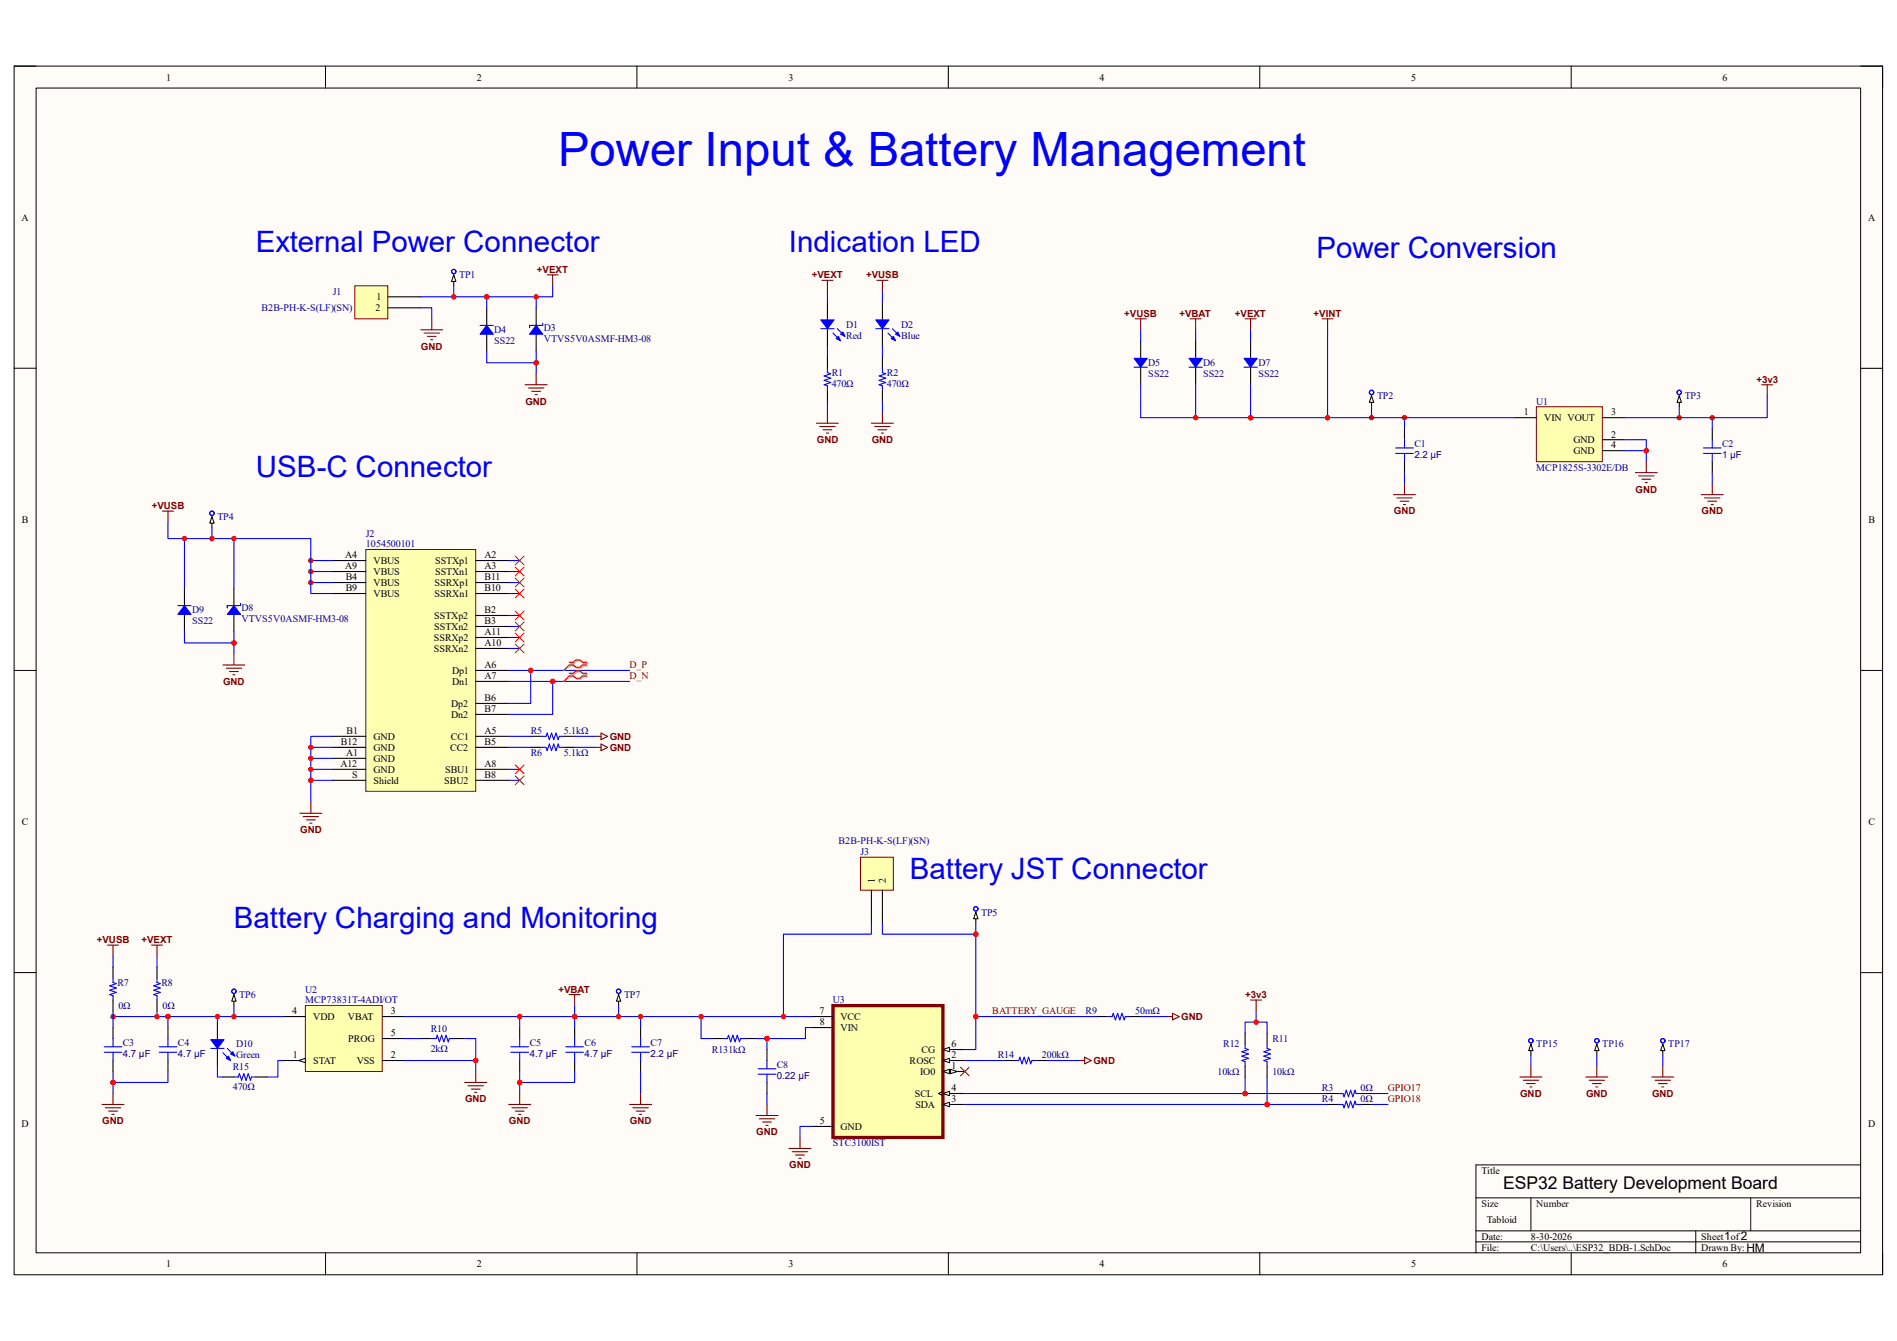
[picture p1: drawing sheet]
<svg xmlns="http://www.w3.org/2000/svg" width="297mm" height="210mm" viewBox="0 0 297 210" stroke-linecap="round" stroke-linejoin="round" font-family="sans-serif">
<path d="M2.2 10.4h292.6v189.2h-292.6z" fill-rule="evenodd" fill="#fffcf8"/>
<path d="M2.2 10.4h292.6v189.2h-292.6z" fill="none" stroke="#000" stroke-width=".16"/>
<path d="M5.7 13.8h285.6v182.4h-285.6z" fill-rule="evenodd" fill="#fffcf8"/>
<g fill="none" stroke="#000" stroke-width=".16">
<path d="M2.2 10.3h3.4M5.7 13.8h285.6v182.4h-285.6zM51 10.3v3.5M99.7 10.4v3.4M148.5 10.4v3.4M197.2 10.4v3.4M246 10.4v3.4M291.3 10.4h3.5v3.4M2.2 57.7h3.4M291.3 57.7h3.5M2.2 105h3.4M291.3 105h3.5"/>
<path d="M2.2 152.3h3.4M291.3 152.3h3.5M51 196.2v3.4M99.7 196.2v3.4M148.5 196.2v3.4M197.2 196.2v3.4M231.1 187.6h60.2M231.1 192.8h60.2M231.1 194.5h60.2M239.7 187.6v5.2M246 196.2v3.4M265.5 192.8v3.4"/>
<path d="M274.1 187.6v5.2M291.3 182.4h-60.2v13.8M294.8 196.2v3.4"/>
</g>
<path d="M47.8 157.5h12.1v10.3h-12.1z" fill-rule="evenodd" fill="#ffffb0"/>
<path d="M47.8 157.5h12.1v10.3h-12.1z" fill="none" stroke="#800000" stroke-width=".16"/>
<path d="M44.4 159.2h3.4M59.9 159.2h3.4M44.4 166.1h3.4M59.9 166.1h3.4" fill="none" stroke="#000" stroke-width=".17"/>
<path d="M46.8 166.1l1-.4v.7z" fill="#f8fcff"/>
<path d="M46.8 166.1l1-.4v.7z" fill="none" stroke="#000" stroke-width=".16"/>
<path d="M59.9 162.6h3.4" fill="none" stroke="#000" stroke-width=".17"/>
<path d="M130.4 157.5h17.2v20.6h-17.2z" fill-rule="evenodd" fill="#ffffb0"/>
<path d="M130.4 157.5h17.2v20.6h-17.2z" fill="none" stroke="#800000" stroke-width=".51"/>
<path d="M147.6 164.4h3.5" fill="none" stroke="#000" stroke-width=".17"/>
<path d="M147.6 164.4l1.1-.4v.7z" fill="#f8fcff"/>
<path d="M147.6 164.4l1.1-.4v.7z" fill="none" stroke="#000" stroke-width=".16"/>
<path d="M147.6 166.1h3.5" fill="none" stroke="#000" stroke-width=".17"/>
<path d="M147.6 166.1l1.1-.4v.7z" fill="#f8fcff"/>
<path d="M147.6 166.1l1.1-.4v.7z" fill="none" stroke="#000" stroke-width=".16"/>
<path d="M147.6 167.8h3.5" fill="none" stroke="#000" stroke-width=".17"/>
<path d="M147.6 167.8l1.1-.3v.7z" fill="#f8fcff"/>
<path d="M147.6 167.8l1.1-.3v.7z" fill="none" stroke="#000" stroke-width=".16"/>
<path d="M148.8 167.5l1.1 .3-1.1 .4z" fill="#f8fcff"/>
<path d="M148.8 167.5l1.1 .3-1.1 .4z" fill="none" stroke="#000" stroke-width=".16"/>
<path d="M147.6 171.3h3.5" fill="none" stroke="#000" stroke-width=".17"/>
<path d="M147.6 171.3l1.1-.4v.7z" fill="#f8fcff"/>
<path d="M147.6 171.3l1.1-.4v.7zM147.6 170.9l-.7 .4 .7 .3" fill="none" stroke="#000" stroke-width=".16"/>
<path d="M147.6 173h3.5" fill="none" stroke="#000" stroke-width=".17"/>
<path d="M147.6 173l1.1-.4v.7z" fill="#f8fcff"/>
<path d="M147.6 173l1.1-.4v.7z" fill="none" stroke="#000" stroke-width=".16"/>
<path d="M127 159.2h3.4M127 160.9h3.4M127 176.4h3.4" fill="none" stroke="#000" stroke-width=".17"/>
<path d="M57.3 86.1h17.2v37.8h-17.2z" fill-rule="evenodd" fill="#ffffb0"/>
<path d="M57.3 86.1h17.2v37.8h-17.2z" fill="none" stroke="#800000" stroke-width=".16"/>
<g fill="none" stroke="#000" stroke-width=".17">
<path d="M52.1 87.8h5.2M52.1 89.5h5.2M52.1 93h5.2M52.1 91.2h5.2M74.5 87.8h5.1M74.5 89.5h5.1M74.5 93h5.1M74.5 91.2h5.1M74.5 99.8h5.1M74.5 96.4h5.1M74.5 98.1h5.1M52.1 118.8h5.2"/>
<path d="M52.1 115.3h5.2M52.1 117h5.2M74.5 115.3h5.1M74.5 117h5.1M74.5 105h5.1M74.5 106.7h5.1M74.5 101.6h5.1M74.5 110.2h5.1M74.5 111.9h5.1M52.1 120.5h5.2M52.1 122.2h5.2M74.5 120.5h5.1"/>
<path d="M74.5 122.2h5.1"/>
</g>
<path d="M52.1 122.2h-3.4v3.5" fill="none" stroke="#00f" stroke-width=".17"/>
<circle cx="48.7" cy="122.2" r=".34" fill="#f00"/>
<circle cx="48.7" cy="122.2" r=".34" fill="none" stroke="#f00" stroke-width=".16"/>
<path d="M52.1 115.3h-3.4v6.9" fill="none" stroke="#00f" stroke-width=".17"/>
<circle cx="48.7" cy="122.2" r=".34" fill="#f00"/>
<circle cx="48.7" cy="122.2" r=".34" fill="none" stroke="#f00" stroke-width=".16"/>
<path d="M48.7 117h3.4" fill="none" stroke="#00f" stroke-width=".17"/>
<circle cx="48.7" cy="117" r=".34" fill="#f00"/>
<circle cx="48.7" cy="117" r=".34" fill="none" stroke="#f00" stroke-width=".16"/>
<path d="M48.7 118.8h3.4" fill="none" stroke="#00f" stroke-width=".17"/>
<circle cx="48.7" cy="118.8" r=".34" fill="#f00"/>
<circle cx="48.7" cy="118.8" r=".34" fill="none" stroke="#f00" stroke-width=".16"/>
<path d="M48.7 120.5h3.4" fill="none" stroke="#00f" stroke-width=".17"/>
<circle cx="48.7" cy="120.5" r=".34" fill="#f00"/>
<circle cx="48.7" cy="120.5" r=".34" fill="none" stroke="#f00" stroke-width=".16"/>
<path d="M46.9 127.4h3.5M47.5 127.9h2.4M48 128.4h1.4M48.5 128.9h.3M48.7 125.7v1.7" fill="none" stroke="#800000" stroke-width=".17"/>
<path d="M79.6 105h3.5v5.2h-3.5" fill="none" stroke="#00f" stroke-width=".17"/>
<circle cx="83.1" cy="105" r=".34" fill="#f00"/>
<circle cx="83.1" cy="105" r=".34" fill="none" stroke="#f00" stroke-width=".16"/>
<path d="M79.6 106.7h6.9v5.2h-6.9" fill="none" stroke="#00f" stroke-width=".17"/>
<circle cx="86.5" cy="106.7" r=".34" fill="#f00"/>
<g fill="none" stroke="#f00" stroke-width=".16">
<path d="M80.7 119.8l1.4 1.4M82.1 119.8l-1.4 1.4M80.7 121.5l1.4 1.4M82.1 121.5l-1.4 1.4"/>
<circle cx="86.5" cy="106.7" r=".34"/>
</g>
<path d="M48.7 91.2h3.4M79.6 115.3h3.5M79.6 117h3.5M84.8 115.3h.7l.2-.5 .3 1 .4-1 .3 1 .3-1 .4 1 .2-.5h.6M84.8 117h.7l.2 .6 .3-1.1 .4 1.1 .3-1.1 .3 1.1 .4-1.1 .2 .5h.6M90 115.3h3.4M90 117h3.4M79.6 120.5h1.8M79.6 122.2h1.8" fill="none" stroke="#00f" stroke-width=".17"/>
<path d="M83.1 115.3h1.7M83.1 117h1.7M88.2 115.3h1.8M88.2 117h1.8" fill="none" stroke="#000" stroke-width=".17"/>
<path d="M93.4 115.3h.7M93.4 117h.7M94.1 114.8l1 .5-1 .5zM94.1 116.5l1 .5-1 .6z" fill="none" stroke="#800000" stroke-width=".17"/>
<circle cx="48.7" cy="91.2" r=".34" fill="#f00"/>
<circle cx="48.7" cy="91.2" r=".34" fill="none" stroke="#f00" stroke-width=".16"/>
<path d="M48.7 89.5h3.4" fill="none" stroke="#00f" stroke-width=".17"/>
<circle cx="48.7" cy="89.5" r=".34" fill="#f00"/>
<circle cx="48.7" cy="89.5" r=".34" fill="none" stroke="#f00" stroke-width=".16"/>
<path d="M48.7 87.8h3.4" fill="none" stroke="#00f" stroke-width=".17"/>
<circle cx="48.7" cy="87.8" r=".34" fill="#f00"/>
<g fill="none" stroke="#f00" stroke-width=".16">
<path d="M80.7 99.1l1.4 1.4M80.7 97.4l1.4 1.4M80.7 95.7l1.4 1.4M80.7 92.3l1.4 1.3M80.7 90.5l1.4 1.4M80.7 88.8l1.4 1.4M80.7 87.1l1.4 1.4M82.1 99.1l-1.4 1.4M82.1 97.4l-1.4 1.4M82.1 95.7l-1.4 1.4M82.1 92.3l-1.4 1.3M82.1 90.5l-1.4 1.4"/>
<path d="M82.1 88.8l-1.4 1.4M82.1 87.1l-1.4 1.4M80.7 100.9l1.4 1.3M82.1 100.9l-1.4 1.3"/>
<circle cx="48.7" cy="87.8" r=".34"/>
</g>
<path d="M25.4 80h1.8M26.3 80v1.8" fill="none" stroke="#800000" stroke-width=".17"/>
<path d="M79.6 99.8h1.8M79.6 96.4h1.8M79.6 98.1h1.8M79.6 91.2h1.8M79.6 93h1.8M79.6 87.8h1.8M79.6 89.5h1.8M79.6 101.6h1.8M86.5 106.7h12.1" fill="none" stroke="#00f" stroke-width=".17"/>
<circle cx="86.5" cy="106.7" r=".34" fill="#f00"/>
<circle cx="86.5" cy="106.7" r=".34" fill="none" stroke="#f00" stroke-width=".16"/>
<path d="M83.1 105h15.5" fill="none" stroke="#00f" stroke-width=".17"/>
<circle cx="83.1" cy="105" r=".34" fill="#f00"/>
<circle cx="83.1" cy="105" r=".34" fill="none" stroke="#f00" stroke-width=".16"/>
<path d="M134.7 134.3h5.2v5.1h-5.2z" fill-rule="evenodd" fill="#ffffb0"/>
<path d="M134.7 134.3h5.2v5.1h-5.2z" fill="none" stroke="#800000" stroke-width=".16"/>
<path d="M136.4 139.4v5.2M138.2 139.4v5.2M17.7 160.9v1.7M17.7 166.1v1.7M26.3 160.9v1.7M26.3 166.1v1.7" fill="none" stroke="#000" stroke-width=".17"/>
<path d="M16.8 148h1.8M17.7 148v1.7" fill="none" stroke="#800000" stroke-width=".17"/>
<path d="M17.7 159.2h8.6v1.7M16.3 163.9h2.8M16.3 164.8h2.8M17.7 162.6v1.3M17.7 164.8v1.3M24.9 163.9h2.8M24.9 164.8h2.8M26.3 162.6v1.3M26.3 164.8v1.3" fill="none" stroke="#00f" stroke-width=".17"/>
<circle cx="26.3" cy="159.2" r=".34" fill="#f00"/>
<circle cx="26.3" cy="159.2" r=".34" fill="none" stroke="#f00" stroke-width=".16"/>
<circle cx="17.7" cy="159.2" r=".34" fill="#f00"/>
<circle cx="17.7" cy="159.2" r=".34" fill="none" stroke="#f00" stroke-width=".16"/>
<path d="M26.3 159.2h18.1" fill="none" stroke="#00f" stroke-width=".17"/>
<circle cx="26.3" cy="159.2" r=".34" fill="#f00"/>
<circle cx="26.3" cy="159.2" r=".34" fill="none" stroke="#f00" stroke-width=".16"/>
<path d="M17.7 167.8v1.7h8.6v-1.7" fill="none" stroke="#00f" stroke-width=".17"/>
<circle cx="17.7" cy="169.5" r=".34" fill="#f00"/>
<circle cx="17.7" cy="169.5" r=".34" fill="none" stroke="#f00" stroke-width=".16"/>
<path d="M16 173h3.4M16.5 173.5h2.4M17 174h1.4M17.5 174.5h.4M17.7 171.3v1.7" fill="none" stroke="#800000" stroke-width=".17"/>
<path d="M17.7 169.5v1.8" fill="none" stroke="#00f" stroke-width=".17"/>
<circle cx="17.7" cy="169.5" r=".34" fill="#f00"/>
<circle cx="17.7" cy="169.5" r=".34" fill="none" stroke="#f00" stroke-width=".16"/>
<path d="M65.9 162.6h1.7M71 162.6h1.8" fill="none" stroke="#000" stroke-width=".17"/>
<path d="M67.6 162.6h.7l.2-.5 .3 1.1 .3-1.1 .4 1.1 .3-1.1 .4 1.1 .2-.6h.6M72.8 162.6h1.7v3.5h-11.2" fill="none" stroke="#00f" stroke-width=".17"/>
<circle cx="74.5" cy="166.1" r=".34" fill="#f00"/>
<circle cx="74.5" cy="166.1" r=".34" fill="none" stroke="#f00" stroke-width=".16"/>
<path d="M63.3 162.6h2.6M74.5 166.1v1.7" fill="none" stroke="#00f" stroke-width=".17"/>
<circle cx="74.5" cy="166.1" r=".34" fill="#f00"/>
<circle cx="74.5" cy="166.1" r=".34" fill="none" stroke="#f00" stroke-width=".16"/>
<path d="M72.8 169.5h3.4M73.3 170h2.4M73.8 170.6h1.4M74.3 171.1h.4M74.5 167.8v1.7" fill="none" stroke="#800000" stroke-width=".17"/>
<path d="M34 160.1v2.7M34 164.2v2.8" fill="none" stroke="#000" stroke-width=".17"/>
<path d="M33 164.2h2.1" fill="none" stroke="#00f" stroke-width=".17"/>
<path d="M33 162.8h2.1l-1.1 1.4z" fill="#00f"/>
<path d="M33 162.8h2.1l-1.1 1.4zM35.6 164.2l.8 .9" fill="none" stroke="#00f" stroke-width=".17"/>
<path d="M36.4 164.7l.4 .7-.7-.3z" fill="#00f"/>
<path d="M34.9 164.9l1 1M36.4 164.7l.4 .7-.7-.3z" fill="none" stroke="#00f" stroke-width=".17"/>
<path d="M35.4 165.7l.4-.3 .3 .7z" fill="#00f"/>
<path d="M34 159.2v.9M35.4 165.7l.4-.3 .3 .7zM36.6 168.7h.7l.2-.5 .3 1 .4-1 .3 1 .4-1 .3 1 .2-.5h.7" fill="none" stroke="#00f" stroke-width=".17"/>
<path d="M34.9 168.7h1.7M40.1 168.7h1.7" fill="none" stroke="#000" stroke-width=".17"/>
<circle cx="34" cy="159.2" r=".34" fill="#f00"/>
<circle cx="34" cy="159.2" r=".34" fill="none" stroke="#f00" stroke-width=".16"/>
<path d="M26.3 81.8v2.5h22.4v8.7h3.4M80 163.9h2.7M80 164.8h2.7M81.4 167.8v1.7h8.6v-1.7M81.4 162.6v1.3M81.4 164.8v1.3M88.6 163.9h2.8M88.6 164.8h2.8M90 162.6v1.3M90 164.8v1.3" fill="none" stroke="#00f" stroke-width=".17"/>
<path d="M81.4 160.9v1.7M81.4 166.1v1.7M90 160.9v1.7M90 166.1v1.7" fill="none" stroke="#000" stroke-width=".17"/>
<circle cx="81.4" cy="169.5" r=".34" fill="#f00"/>
<circle cx="81.4" cy="169.5" r=".34" fill="none" stroke="#f00" stroke-width=".16"/>
<path d="M79.6 173h3.5M80.2 173.5h2.4M80.7 174h1.4M81.2 174.5h.3M81.4 171.3v1.7" fill="none" stroke="#800000" stroke-width=".17"/>
<path d="M81.4 169.5v1.8" fill="none" stroke="#00f" stroke-width=".17"/>
<circle cx="81.4" cy="169.5" r=".34" fill="#f00"/>
<circle cx="81.4" cy="169.5" r=".34" fill="none" stroke="#f00" stroke-width=".16"/>
<path d="M63.3 159.2h18.1v1.7" fill="none" stroke="#00f" stroke-width=".17"/>
<circle cx="81.4" cy="159.2" r=".34" fill="#f00"/>
<circle cx="81.4" cy="159.2" r=".34" fill="none" stroke="#f00" stroke-width=".16"/>
<path d="M81.4 159.2h8.6v1.7" fill="none" stroke="#00f" stroke-width=".17"/>
<circle cx="90" cy="159.2" r=".34" fill="#f00"/>
<circle cx="90" cy="159.2" r=".34" fill="none" stroke="#f00" stroke-width=".16"/>
<circle cx="81.4" cy="159.2" r=".34" fill="#f00"/>
<circle cx="81.4" cy="159.2" r=".34" fill="none" stroke="#f00" stroke-width=".16"/>
<path d="M90 157.5v1.7" fill="none" stroke="#00f" stroke-width=".17"/>
<circle cx="90" cy="159.2" r=".34" fill="#f00"/>
<g fill="none" stroke="#f00" stroke-width=".16">
<path d="M150.4 167.1l1.3 1.4M151.7 167.1l-1.3 1.4"/>
<circle cx="90" cy="159.2" r=".34"/>
</g>
<path d="M89.1 155.8h1.7M90 155.8v1.7M123.5 179.9h3.5M125.3 178.1v1.8M124 180.4h2.5M124.6 180.9h1.3M125.1 181.4h.3" fill="none" stroke="#800000" stroke-width=".17"/>
<path d="M171.7 159.2h-18.9v5.2h-1.7M173.4 159.2h.7l.2-.5 .3 1 .4-1 .3 1 .4-1 .3 1 .2-.5h.7M34 167v1.7h.9M44.4 166.1h-.9v2.6h-1.7M127 176.4h-1.7v1.7M158.8 166.1h.7l.2-.5 .3 1 .4-1 .3 1 .3-1 .4 1 .2-.5h.6" fill="none" stroke="#00f" stroke-width=".17"/>
<path d="M171.7 159.2h1.7M176.9 159.2h1.7M157.1 166.1h1.7M162.2 166.1h1.8" fill="none" stroke="#000" stroke-width=".17"/>
<circle cx="152.8" cy="159.2" r=".34" fill="#f00"/>
<circle cx="152.8" cy="159.2" r=".34" fill="none" stroke="#f00" stroke-width=".16"/>
<path d="M186.2 57.5h2M151.1 166.1h6" fill="none" stroke="#00f" stroke-width=".17"/>
<path d="M187.2 53.4v2.7M187.2 57.5v2.8" fill="none" stroke="#000" stroke-width=".17"/>
<path d="M186.2 56.1h2l-1 1.4z" fill="#00f"/>
<path d="M177.6 57.5h2M186.2 56.1h2l-1 1.4z" fill="none" stroke="#00f" stroke-width=".17"/>
<path d="M178.6 53.4v2.7M178.6 57.5v2.8" fill="none" stroke="#000" stroke-width=".17"/>
<path d="M177.6 56.1h2l-1 1.4z" fill="#00f"/>
<path d="M177.6 56.1h2l-1 1.4z" fill="none" stroke="#00f" stroke-width=".17"/>
<path d="M55.6 44.8h5.1v5.1h-5.1z" fill-rule="evenodd" fill="#ffffb0"/>
<path d="M55.6 44.8h5.1v5.1h-5.1z" fill="none" stroke="#800000" stroke-width=".16"/>
<path d="M60.7 46.5h5.2M60.7 48.2h5.2M195.8 53.4v2.7M195.8 57.5v2.8" fill="none" stroke="#000" stroke-width=".17"/>
<path d="M194.8 57.5h2" fill="none" stroke="#00f" stroke-width=".17"/>
<path d="M194.8 56.1h2l-1 1.4z" fill="#00f"/>
<path d="M178.6 51.7v1.7M187.2 51.7v1.7M194.8 56.1h2l-1 1.4zM195.8 51.7v1.7M178.6 60.3v5.1h17.2v-5.1" fill="none" stroke="#00f" stroke-width=".17"/>
<path d="M177.7 49.9h1.8M178.6 49.9v1.8M186.3 49.9h1.8M187.2 49.9v1.8M194.9 49.9h1.8M195.8 49.9v1.8" fill="none" stroke="#800000" stroke-width=".17"/>
<circle cx="195.8" cy="65.4" r=".34" fill="#f00"/>
<circle cx="195.8" cy="65.4" r=".34" fill="none" stroke="#f00" stroke-width=".16"/>
<path d="M187.2 60.3v5.1" fill="none" stroke="#00f" stroke-width=".17"/>
<circle cx="187.2" cy="65.4" r=".34" fill="#f00"/>
<circle cx="187.2" cy="65.4" r=".34" fill="none" stroke="#f00" stroke-width=".16"/>
<path d="M207.9 51.7v13.7h-12.1" fill="none" stroke="#00f" stroke-width=".17"/>
<circle cx="195.8" cy="65.4" r=".34" fill="#f00"/>
<circle cx="195.8" cy="65.4" r=".34" fill="none" stroke="#f00" stroke-width=".16"/>
<circle cx="207.9" cy="65.4" r=".34" fill="#f00"/>
<circle cx="207.9" cy="65.4" r=".34" fill="none" stroke="#f00" stroke-width=".16"/>
<path d="M207 49.9h1.7M207.9 49.9v1.8M169.1 166.1h.7M169.8 165.6l1.1 .5-1.1 .5z" fill="none" stroke="#800000" stroke-width=".17"/>
<path d="M17.7 149.7v1.8M17.7 153.2v.7l.5 .1-1 .4 1 .3-1 .4 1 .3-1 .4 .5 .1v.7M17.7 158.3v2.6M24.6 149.7v1.8M24.6 153.2v.7l.5 .1-1 .4 1 .3-1 .4 1 .3-1 .4 .5 .1v.7M24.6 158.3v.9M164 166.1h5.1" fill="none" stroke="#00f" stroke-width=".17"/>
<path d="M17.7 151.5v1.7M17.7 156.6v1.7M24.6 151.5v1.7M24.6 156.6v1.7" fill="none" stroke="#000" stroke-width=".17"/>
<circle cx="24.6" cy="159.2" r=".34" fill="#f00"/>
<circle cx="24.6" cy="159.2" r=".34" fill="none" stroke="#f00" stroke-width=".16"/>
<path d="M23.7 148h1.7M24.6 148v1.7" fill="none" stroke="#800000" stroke-width=".17"/>
<path d="M90 159.2h37" fill="none" stroke="#00f" stroke-width=".17"/>
<circle cx="90" cy="159.2" r=".34" fill="#f00"/>
<circle cx="90" cy="159.2" r=".34" fill="none" stroke="#f00" stroke-width=".16"/>
<path d="M111.5 162.6h1.7M116.6 162.6h1.8M120.1 164.4v1.7M120.1 169.5v1.8" fill="none" stroke="#000" stroke-width=".17"/>
<path d="M113.2 162.6h.7l.2-.5 .3 1.1 .3-1.1 .4 1.1 .3-1.1 .4 1.1 .2-.6h.6M118.4 162.6h1.7M118.7 167.4h2.8M118.7 168.2h2.8M120.1 166.1v1.3M120.1 168.2v1.3" fill="none" stroke="#00f" stroke-width=".17"/>
<circle cx="120.1" cy="162.6" r=".34" fill="#f00"/>
<circle cx="120.1" cy="162.6" r=".34" fill="none" stroke="#f00" stroke-width=".16"/>
<path d="M120.1 171.3v1.7M127 160.9h-.9v1.7h-6v1.8" fill="none" stroke="#00f" stroke-width=".17"/>
<path d="M118.4 174.7h3.4M118.9 175.2h2.4M119.4 175.7h1.4M119.9 176.2h.4M120.1 173v1.7" fill="none" stroke="#800000" stroke-width=".17"/>
<circle cx="120.1" cy="162.6" r=".34" fill="#f00"/>
<circle cx="120.1" cy="162.6" r=".34" fill="none" stroke="#f00" stroke-width=".16"/>
<path d="M109.8 159.2v3.4h1.7" fill="none" stroke="#00f" stroke-width=".17"/>
<circle cx="109.8" cy="159.2" r=".34" fill="#f00"/>
<circle cx="109.8" cy="159.2" r=".34" fill="none" stroke="#f00" stroke-width=".16"/>
<path d="M100.3 160.9v1.7M100.3 166.1v1.7" fill="none" stroke="#000" stroke-width=".17"/>
<path d="M100.3 159.2v1.7M98.9 163.9h2.8M98.9 164.8h2.8M100.3 162.6v1.3M100.3 164.8v1.3" fill="none" stroke="#00f" stroke-width=".17"/>
<circle cx="100.3" cy="159.2" r=".34" fill="#f00"/>
<circle cx="100.3" cy="159.2" r=".34" fill="none" stroke="#f00" stroke-width=".16"/>
<path d="M178.6 159.2h4.3M100.3 167.8v3.5M194.9 168.7v2.6h-43.8M194.9 163.5v.7l.6 .2-1.1 .3 1.1 .4-1.1 .3 1.1 .3-1.1 .4 .5 .2v.7M198.4 163.5v.7l.5 .2-1 .3 1 .4-1 .3 1 .3-1 .4 .5 .2v.7" fill="none" stroke="#00f" stroke-width=".17"/>
<path d="M182.9 159.2h.7M183.6 158.7l1 .5-1 .5zM98.6 173h3.4M99.1 173.5h2.4M99.6 174h1.4M100.1 174.5h.4M100.3 171.3v1.7" fill="none" stroke="#800000" stroke-width=".17"/>
<path d="M194.9 161.8v1.7M194.9 167v1.7M198.4 161.8v1.7M198.4 167v1.7" fill="none" stroke="#000" stroke-width=".17"/>
<circle cx="195" cy="171.3" r=".34" fill="#f00"/>
<circle cx="195" cy="171.3" r=".34" fill="none" stroke="#f00" stroke-width=".16"/>
<path d="M198.4 168.7v4.3h-47.3" fill="none" stroke="#00f" stroke-width=".17"/>
<circle cx="198.4" cy="173" r=".34" fill="#f00"/>
<circle cx="198.4" cy="173" r=".34" fill="none" stroke="#f00" stroke-width=".16"/>
<path d="M196.7 158.3v1.8M194.9 161.8v-1.7h3.5v1.7" fill="none" stroke="#00f" stroke-width=".17"/>
<circle cx="196.7" cy="160.1" r=".34" fill="#f00"/>
<circle cx="196.7" cy="160.1" r=".34" fill="none" stroke="#f00" stroke-width=".16"/>
<path d="M195.8 156.6h1.7M196.7 156.6v1.7" fill="none" stroke="#800000" stroke-width=".17"/>
<path d="M138.2 144.6v1.7h14.6v12.9" fill="none" stroke="#00f" stroke-width=".17"/>
<circle cx="152.8" cy="159.2" r=".34" fill="#f00"/>
<circle cx="152.8" cy="159.2" r=".34" fill="none" stroke="#f00" stroke-width=".16"/>
<circle cx="152.8" cy="146.3" r=".34" fill="#f00"/>
<circle cx="152.8" cy="146.3" r=".34" fill="none" stroke="#f00" stroke-width=".16"/>
<path d="M136.4 144.6v1.7h-13.7v12.9" fill="none" stroke="#00f" stroke-width=".17"/>
<circle cx="122.7" cy="159.2" r=".34" fill="#f00"/>
<circle cx="122.7" cy="159.2" r=".34" fill="none" stroke="#f00" stroke-width=".16"/>
<path d="M65.9 51.6h3.4M66.4 52.2h2.4M66.9 52.7h1.4M67.4 53.2h.4M67.6 49.9v1.7M85.7 43h1.7M86.5 43v1.8" fill="none" stroke="#800000" stroke-width=".17"/>
<path d="M65.9 48.2h1.7v1.7M75.2 51h2" fill="none" stroke="#00f" stroke-width=".17"/>
<path d="M76.2 48.2v2.8M76.2 52.3v2.8" fill="none" stroke="#000" stroke-width=".17"/>
<path d="M76.2 51l1 1.3h-2z" fill="#00f"/>
<path d="M65.9 46.5h10.3v1.7M76.2 51l1 1.3h-2z" fill="none" stroke="#00f" stroke-width=".17"/>
<circle cx="76.2" cy="46.5" r=".34" fill="#f00"/>
<circle cx="76.2" cy="46.5" r=".34" fill="none" stroke="#f00" stroke-width=".16"/>
<path d="M86.5 44.8v1.7h-10.3" fill="none" stroke="#00f" stroke-width=".17"/>
<circle cx="76.2" cy="46.5" r=".34" fill="#f00"/>
<circle cx="76.2" cy="46.5" r=".34" fill="none" stroke="#f00" stroke-width=".16"/>
<path d="M83.9 48.2v2.8M83.9 52.3v2.8" fill="none" stroke="#000" stroke-width=".17"/>
<path d="M83.9 51l1.1 1.3h-2.1z" fill="#00f"/>
<path d="M83.9 51l1.1 1.3h-2.1zM83.9 46.5v1.7M85 50.6v.4h-2.1v.3" fill="none" stroke="#00f" stroke-width=".17"/>
<circle cx="83.9" cy="46.5" r=".34" fill="#f00"/>
<circle cx="83.9" cy="46.5" r=".34" fill="none" stroke="#f00" stroke-width=".16"/>
<path d="M76.2 55.1v1.7h7.7v-1.7" fill="none" stroke="#00f" stroke-width=".17"/>
<circle cx="83.9" cy="56.8" r=".34" fill="#f00"/>
<circle cx="83.9" cy="56.8" r=".34" fill="none" stroke="#f00" stroke-width=".16"/>
<path d="M83.9 58.5v1.8M82.2 60.3h3.5M82.7 60.8h2.5M83.3 61.3h1.3M83.8 61.8h.3" fill="none" stroke="#800000" stroke-width=".17"/>
<path d="M83.9 56.8v1.7" fill="none" stroke="#00f" stroke-width=".17"/>
<circle cx="83.9" cy="56.8" r=".34" fill="#f00"/>
<circle cx="83.9" cy="56.8" r=".34" fill="none" stroke="#f00" stroke-width=".16"/>
<path d="M28.9 92.1v2.7M28.9 96.2v2.8" fill="none" stroke="#000" stroke-width=".17"/>
<path d="M27.8 94.8h2.1" fill="none" stroke="#00f" stroke-width=".17"/>
<path d="M28.9 94.8l1 1.4h-2.1z" fill="#00f"/>
<path d="M28.9 94.8l1 1.4h-2.1z" fill="none" stroke="#00f" stroke-width=".17"/>
<path d="M36.6 92.1v2.7M36.6 96.2v2.8" fill="none" stroke="#000" stroke-width=".17"/>
<path d="M36.6 94.8l1.1 1.4h-2.1z" fill="#00f"/>
<path d="M28.9 99v1.7h7.7v-1.7M36.6 94.8l1.1 1.4h-2.1zM37.7 94.5v.3h-2.1v.4" fill="none" stroke="#00f" stroke-width=".17"/>
<circle cx="36.6" cy="100.7" r=".34" fill="#f00"/>
<circle cx="36.6" cy="100.7" r=".34" fill="none" stroke="#f00" stroke-width=".16"/>
<path d="M34.9 104.1h3.4M35.4 104.7h2.4M35.9 105.2h1.4M36.4 105.7h.4M36.6 102.4v1.7" fill="none" stroke="#800000" stroke-width=".17"/>
<path d="M36.6 100.7v1.7" fill="none" stroke="#00f" stroke-width=".17"/>
<circle cx="36.6" cy="100.7" r=".34" fill="#f00"/>
<circle cx="36.6" cy="100.7" r=".34" fill="none" stroke="#f00" stroke-width=".16"/>
<path d="M36.6 84.3v7.8" fill="none" stroke="#00f" stroke-width=".17"/>
<circle cx="36.6" cy="84.3" r=".34" fill="#f00"/>
<circle cx="36.6" cy="84.3" r=".34" fill="none" stroke="#f00" stroke-width=".16"/>
<path d="M28.9 84.3v7.8" fill="none" stroke="#00f" stroke-width=".17"/>
<circle cx="28.9" cy="84.3" r=".34" fill="#f00"/>
<circle cx="28.9" cy="84.3" r=".34" fill="none" stroke="#f00" stroke-width=".16"/>
<path d="M275.8 60.3h1.7M276.7 60.3v1.7" fill="none" stroke="#800000" stroke-width=".17"/>
<path d="M268.1 67.1v1.8M268.1 72.3v1.7" fill="none" stroke="#000" stroke-width=".17"/>
<path d="M219.9 65.4v1.7M266.7 70.2h2.8M266.7 71h2.8M268.1 68.9v1.3M268.1 71v1.3" fill="none" stroke="#00f" stroke-width=".17"/>
<circle cx="219.9" cy="65.4" r=".34" fill="#f00"/>
<circle cx="219.9" cy="65.4" r=".34" fill="none" stroke="#f00" stroke-width=".16"/>
<path d="M268.1 65.4v1.7" fill="none" stroke="#00f" stroke-width=".17"/>
<circle cx="268.1" cy="65.4" r=".34" fill="#f00"/>
<circle cx="268.1" cy="65.4" r=".34" fill="none" stroke="#f00" stroke-width=".16"/>
<path d="M128.5 51.5h2.1M219.9 74v1.7M268.1 74v1.7" fill="none" stroke="#00f" stroke-width=".17"/>
<path d="M218.2 77.5h3.4M218.7 78h2.4M219.2 78.5h1.4M219.7 79h.4M219.9 75.7v1.8M266.4 77.5h3.4M266.9 78h2.4M267.4 78.5h1.4M267.9 79h.4M268.1 75.7v1.8" fill="none" stroke="#800000" stroke-width=".17"/>
<path d="M129.6 47.3v2.8M129.6 51.5v2.7" fill="none" stroke="#000" stroke-width=".17"/>
<path d="M128.5 50.1h2.1l-1 1.4z" fill="#00f"/>
<path d="M128.5 50.1h2.1l-1 1.4zM131.1 51.5l.9 .8" fill="none" stroke="#00f" stroke-width=".17"/>
<path d="M132 52l.3 .7-.7-.4z" fill="#00f"/>
<path d="M130.4 52.2l1 1M132 52l.3 .7-.7-.4z" fill="none" stroke="#00f" stroke-width=".17"/>
<path d="M130.9 53l.4-.3 .3 .7z" fill="#00f"/>
<path d="M130.9 53l.4-.3 .3 .7zM137.1 51.5h2.1" fill="none" stroke="#00f" stroke-width=".17"/>
<path d="M138.2 47.3v2.8M138.2 51.5v2.7" fill="none" stroke="#000" stroke-width=".17"/>
<path d="M137.1 50.1h2.1l-1 1.4z" fill="#00f"/>
<path d="M137.1 50.1h2.1l-1 1.4zM139.7 51.5l.9 .8" fill="none" stroke="#00f" stroke-width=".17"/>
<path d="M140.6 52l.3 .7-.7-.4z" fill="#00f"/>
<path d="M139 52.2l1 1M140.6 52l.3 .7-.7-.4z" fill="none" stroke="#00f" stroke-width=".17"/>
<path d="M139.9 52.7l.3 .7-.7-.4z" fill="#00f"/>
<path d="M129.6 45.6v1.7M129.6 54.2v1.8M129.6 57.7v.7l.5 .1-1.1 .4 1.1 .3-1.1 .4 1.1 .3-1.1 .4 .6 .1v.7M138.2 45.6v1.7M138.2 54.2v1.8M138.2 57.7v.7l.5 .1-1.1 .4 1.1 .3-1.1 .4 1.1 .3-1.1 .4 .6 .1v.7M139.9 52.7l.3 .7-.7-.4zM129.6 62.8v1.8M138.2 62.8v1.8" fill="none" stroke="#00f" stroke-width=".17"/>
<g fill="none" stroke="#800000" stroke-width=".17">
<path d="M128.7 43.9h1.7M129.6 43.9v1.7M137.3 43.9h1.7M138.2 43.9v1.7M127.8 66.3h3.5M128.3 66.8h2.5M128.9 67.3h1.3M129.4 67.8h.3M129.6 64.6v1.7M136.4 66.3h3.5M136.9 66.8h2.5M137.5 67.3h1.3"/>
<path d="M138 67.8h.3M138.2 64.6v1.7"/>
</g>
<path d="M129.6 56v1.7M138.2 56v1.7M129.6 61.1v1.7M138.2 61.1v1.7M33.2 80.9v1.7" fill="none" stroke="#000" stroke-width=".17"/>
<path d="M33.2 80.9l.3 1h-.7z" fill="#f8fcff"/>
<path d="M33.2 80.9l.3 1h-.7z" fill="none" stroke="#000" stroke-width=".16"/>
<g fill="none" stroke="#00f" stroke-width=".17">
<path d="M33.2 82.6v1.7"/>
<circle cx="33.2" cy="80.4" r=".34"/>
</g>
<circle cx="33.2" cy="84.3" r=".34" fill="#f00"/>
<circle cx="33.2" cy="84.3" r=".34" fill="none" stroke="#f00" stroke-width=".16"/>
<path d="M36.6 155.8v1.7" fill="none" stroke="#000" stroke-width=".17"/>
<path d="M36.6 155.8l.4 1h-.7z" fill="#f8fcff"/>
<path d="M36.6 155.8l.4 1h-.7z" fill="none" stroke="#000" stroke-width=".16"/>
<g fill="none" stroke="#00f" stroke-width=".17">
<path d="M36.6 157.5v1.7"/>
<circle cx="36.6" cy="155.2" r=".34"/>
</g>
<circle cx="36.6" cy="159.2" r=".34" fill="#f00"/>
<circle cx="36.6" cy="159.2" r=".34" fill="none" stroke="#f00" stroke-width=".16"/>
<path d="M96.9 155.8v1.7" fill="none" stroke="#000" stroke-width=".17"/>
<path d="M96.9 155.8l.3 1h-.7z" fill="#f8fcff"/>
<path d="M96.9 155.8l.3 1h-.7z" fill="none" stroke="#000" stroke-width=".16"/>
<g fill="none" stroke="#00f" stroke-width=".17">
<path d="M96.9 157.5v1.7"/>
<circle cx="96.9" cy="155.2" r=".34"/>
</g>
<circle cx="96.9" cy="159.2" r=".34" fill="#f00"/>
<circle cx="96.9" cy="159.2" r=".34" fill="none" stroke="#f00" stroke-width=".16"/>
<path d="M214.7 62v1.7" fill="none" stroke="#000" stroke-width=".17"/>
<path d="M214.7 62l.4 1h-.7z" fill="#f8fcff"/>
<path d="M214.7 62l.4 1h-.7z" fill="none" stroke="#000" stroke-width=".16"/>
<g fill="none" stroke="#00f" stroke-width=".17">
<path d="M214.7 63.7v1.7"/>
<circle cx="214.7" cy="61.5" r=".34"/>
</g>
<circle cx="214.7" cy="65.4" r=".34" fill="#f00"/>
<circle cx="214.7" cy="65.4" r=".34" fill="none" stroke="#f00" stroke-width=".16"/>
<path d="M262.9 62v1.7" fill="none" stroke="#000" stroke-width=".17"/>
<path d="M262.9 62l.4 1h-.7z" fill="#f8fcff"/>
<path d="M262.9 62l.4 1h-.7z" fill="none" stroke="#000" stroke-width=".16"/>
<g fill="none" stroke="#00f" stroke-width=".17">
<path d="M262.9 63.7v1.7"/>
<circle cx="262.9" cy="61.5" r=".34"/>
</g>
<circle cx="262.9" cy="65.4" r=".34" fill="#f00"/>
<circle cx="262.9" cy="65.4" r=".34" fill="none" stroke="#f00" stroke-width=".16"/>
<path d="M71 43v1.8" fill="none" stroke="#000" stroke-width=".17"/>
<path d="M71 43l.4 1.1h-.7z" fill="#f8fcff"/>
<path d="M71 43l.4 1.1h-.7z" fill="none" stroke="#000" stroke-width=".16"/>
<g fill="none" stroke="#00f" stroke-width=".17">
<path d="M71 44.8v1.7"/>
<circle cx="71" cy="42.5" r=".34"/>
</g>
<circle cx="71" cy="46.5" r=".34" fill="#f00"/>
<circle cx="71" cy="46.5" r=".34" fill="none" stroke="#f00" stroke-width=".16"/>
<path d="M152.8 142.9v1.7" fill="none" stroke="#000" stroke-width=".17"/>
<path d="M152.8 142.9l.3 1h-.7z" fill="#f8fcff"/>
<path d="M152.8 142.9l.3 1h-.7z" fill="none" stroke="#000" stroke-width=".16"/>
<g fill="none" stroke="#00f" stroke-width=".17">
<path d="M152.8 144.6v1.7"/>
<circle cx="152.8" cy="142.3" r=".34"/>
</g>
<circle cx="152.8" cy="146.3" r=".34" fill="#f00"/>
<circle cx="152.8" cy="146.3" r=".34" fill="none" stroke="#f00" stroke-width=".16"/>
<path d="M239.7 163.5v1.7" fill="none" stroke="#000" stroke-width=".17"/>
<path d="M239.7 163.5l.3 1h-.7z" fill="#f8fcff"/>
<path d="M239.7 163.5l.3 1h-.7z" fill="none" stroke="#000" stroke-width=".16"/>
<g fill="none" stroke="#00f" stroke-width=".17">
<path d="M239.7 165.2v1.8"/>
<circle cx="239.7" cy="163" r=".34"/>
</g>
<path d="M238 168.7h3.4M238.5 169.2h2.4M239 169.7h1.4M239.5 170.2h.4M239.7 167v1.7" fill="none" stroke="#800000" stroke-width=".17"/>
<path d="M250 163.5v1.7" fill="none" stroke="#000" stroke-width=".17"/>
<path d="M250 163.5l.4 1h-.7z" fill="#f8fcff"/>
<path d="M250 163.5l.4 1h-.7z" fill="none" stroke="#000" stroke-width=".16"/>
<g fill="none" stroke="#00f" stroke-width=".17">
<path d="M250 165.2v1.8"/>
<circle cx="250" cy="163" r=".34"/>
</g>
<path d="M248.3 168.7h3.4M248.8 169.2h2.4M249.3 169.7h1.4M249.8 170.2h.4M250 167v1.7" fill="none" stroke="#800000" stroke-width=".17"/>
<path d="M260.3 163.5v1.7" fill="none" stroke="#000" stroke-width=".17"/>
<path d="M260.3 163.5l.4 1h-.7z" fill="#f8fcff"/>
<path d="M260.3 163.5l.4 1h-.7z" fill="none" stroke="#000" stroke-width=".16"/>
<g fill="none" stroke="#00f" stroke-width=".17">
<path d="M260.3 165.2v1.8"/>
<circle cx="260.3" cy="163" r=".34"/>
</g>
<path d="M258.6 168.7h3.5M259.1 169.2h2.4M259.7 169.7h1.3M260.2 170.2h.3M260.3 167v1.7" fill="none" stroke="#800000" stroke-width=".17"/>
<path d="M89.3 103.9h.7l.3-.4h.7l.4 .4h.6M89.3 104.3h.7l.3 .4h.7l.4-.4h.6M89.3 105.6h.7l.3-.3h.7l.4 .3h.6M89.3 106h.7l.3 .4h.7l.4-.4h.6" fill="none" stroke="#d0a19e" stroke-width=".17"/>
<path d="M89.3 104.3l-1.1 .7M89.3 106l-1.1 .7" fill="none" stroke="#d0a19e" stroke-width=".16"/>
<path d="M89.1 103.7h.7l.3-.3h.7l.4 .3h.7M89.1 104.1h.7l.3 .4h.7l.4-.4h.7M89.1 105.4h.7l.3-.3h.7l.4 .3h.7M89.1 105.9h.7l.3 .3h.7l.4-.3h.7" fill="none" stroke="#f00" stroke-width=".17"/>
<path d="M89.1 104.1l-.9 .9M89.1 105.9l-.9 .8" fill="none" stroke="#f00" stroke-width=".16"/>
<path d="M240.5 63.7h10.4v8.6h-10.4z" fill-rule="evenodd" fill="#ffffb0"/>
<path d="M240.5 63.7h10.4v8.6h-10.4z" fill="none" stroke="#800000" stroke-width=".16"/>
<path d="M237.1 65.4h3.4M250.9 65.4h3.4M250.9 68.9h3.4M250.9 70.6h3.4" fill="none" stroke="#000" stroke-width=".17"/>
<path d="M207.9 65.4h29.2M276.7 62v3.4h-22.4" fill="none" stroke="#00f" stroke-width=".17"/>
<circle cx="207.9" cy="65.4" r=".34" fill="#f00"/>
<circle cx="207.9" cy="65.4" r=".34" fill="none" stroke="#f00" stroke-width=".16"/>
<path d="M254.3 68.9h3.5v1.7h-3.5" fill="none" stroke="#00f" stroke-width=".17"/>
<circle cx="257.8" cy="70.6" r=".34" fill="#f00"/>
<circle cx="257.8" cy="70.6" r=".34" fill="none" stroke="#f00" stroke-width=".16"/>
<path d="M257.8 70.6v1.7" fill="none" stroke="#00f" stroke-width=".17"/>
<circle cx="257.8" cy="70.6" r=".34" fill="#f00"/>
<circle cx="257.8" cy="70.6" r=".34" fill="none" stroke="#f00" stroke-width=".16"/>
<path d="M256 74h3.5M256.6 74.5h2.4M257.1 75.1h1.3M257.6 75.6h.3M257.8 72.3v1.7" fill="none" stroke="#800000" stroke-width=".17"/>
<path d="M219.9 67.1v1.8M219.9 72.3v1.7" fill="none" stroke="#000" stroke-width=".17"/>
<path d="M218.5 70.2h2.8M218.5 71h2.8M219.9 68.9v1.3M219.9 71v1.3M194.9 171.3h13" fill="none" stroke="#00f" stroke-width=".17"/>
<circle cx="195" cy="171.3" r=".34" fill="#f00"/>
<circle cx="195" cy="171.3" r=".34" fill="none" stroke="#f00" stroke-width=".16"/>
<path d="M198.4 173h9.5" fill="none" stroke="#00f" stroke-width=".17"/>
<circle cx="198.4" cy="173" r=".34" fill="#f00"/>
<circle cx="198.4" cy="173" r=".34" fill="none" stroke="#f00" stroke-width=".16"/>
<path d="M207.9 171.3h1.7M207.9 173h1.7M213 171.3h1.7M213 173h1.7" fill="none" stroke="#000" stroke-width=".17"/>
<path d="M209.6 171.3h.7l.1 .5 .4-1.1 .3 1.1 .4-1.1 .3 1.1 .4-1.1 .1 .6h.7M209.6 173h.7l.1 .5 .4-1 .3 1 .4-1 .3 1 .4-1 .1 .5h.7M214.7 171.3h2.6M214.7 173h2.6" fill="none" stroke="#00f" stroke-width=".17"/>
<text font-size="7.4" fill="#00f" x="87.4" y="26">Power Input &amp; Battery Management</text>
<g font-size="4.6" fill="#00f">
<text x="40" y="39.5">External Power Connector</text>
<text x="123.5" y="39.5">Indication LED</text>
<text x="206.1" y="40.3">Power Conversion</text>
<text x="40" y="74.8">USB-C Connector</text>
<text x="142.5" y="137.6">Battery JST Connector</text>
<text x="36.6" y="145.3">Battery Charging and Monitoring</text>
</g>
<text font-size="2.8" x="235.4" y="186.1">ESP32 Battery Development Board</text>
<g font-size="1.9">
<text x="270" y="194.3">1</text>
<text x="272.5" y="194.3">2</text>
<text x="273.4" y="196">HM</text>
</g>
<g font-size="1.6">
<text x="26" y="12.6">1</text>
<text x="74.6" y="12.6">2</text>
<text x="123.4" y="12.6">3</text>
<text x="172.1" y="12.6">4</text>
<text x="220.9" y="12.6">5</text>
<text x="269.7" y="12.6">6</text>
<text x="3.4" y="34.5">A</text>
<text x="292.5" y="34.5">A</text>
<text x="58.9" y="47">1</text>
<text x="58.8" y="48.7">2</text>
<text x="238.6" y="65.1">1</text>
<text x="241.8" y="66">VIN VOUT</text>
<text x="252.3" y="65.1">3</text>
<text x="246.3" y="69.4">GND</text>
<text x="246.3" y="71.1">GND</text>
<text x="252.3" y="68.5">2</text>
<text x="252.3" y="70.2">4</text>
<text x="3.4" y="81.9">B</text>
<text x="292.6" y="81.9">B</text>
<text x="54.1" y="87.5">A4</text>
<text x="54.1" y="89.2">A9</text>
<text x="58.5" y="88.3">VBUS</text>
<text x="68.1" y="88.3">SSTXp1</text>
<text x="75.9" y="87.5">A2</text>
<text x="75.9" y="89.2">A3</text>
<text x="54.1" y="92.6">B9</text>
<text x="54.1" y="90.9">B4</text>
<text x="58.5" y="90">VBUS</text>
<text x="58.5" y="93.5">VBUS</text>
<text x="58.5" y="91.7">VBUS</text>
<text x="68" y="93.5">SSRXn1</text>
<text x="68" y="91.7">SSRXp1</text>
<text x="68.1" y="90">SSTXn1</text>
<text x="75.9" y="92.6">B10</text>
<text x="75.9" y="90.9">B11</text>
<text x="67.9" y="100.4">SSRXp2</text>
<text x="68" y="96.9">SSTXp2</text>
<text x="68" y="98.6">SSTXn2</text>
<text x="75.9" y="101.2">A10</text>
<text x="75.9" y="99.5">A11</text>
<text x="75.9" y="96.1">B2</text>
<text x="75.9" y="97.8">B3</text>
<text x="67.9" y="102.1">SSRXn2</text>
<text x="70.8" y="105.5">Dp1</text>
<text x="70.8" y="107.2">Dn1</text>
<text x="75.9" y="104.6">A6</text>
<text x="75.9" y="106.4">A7</text>
<text x="70.7" y="110.7">Dp2</text>
<text x="70.7" y="112.4">Dn2</text>
<text x="75.9" y="109.8">B6</text>
<text x="75.9" y="111.5">B7</text>
<text x="53.4" y="116.7">B12</text>
<text x="54.2" y="118.4">A1</text>
<text x="54.3" y="115">B1</text>
<text x="58.5" y="119.3">GND</text>
<text x="58.5" y="115.9">GND</text>
<text x="58.5" y="117.6">GND</text>
<text x="70.5" y="117.6">CC2</text>
<text x="70.6" y="115.9">CC1</text>
<text x="75.9" y="115">A5</text>
<text x="75.9" y="116.7">B5</text>
<text x="53.3" y="120.1">A12</text>
<text x="55.1" y="121.9">S</text>
<text x="58.5" y="121">GND</text>
<text x="58.5" y="122.7">Shield</text>
<text x="69.6" y="122.7">SBU2</text>
<text x="69.7" y="121">SBU1</text>
<text x="75.9" y="120.1">A8</text>
<text x="75.9" y="121.9">B8</text>
<text x="3.4" y="129.2">C</text>
<text x="292.5" y="129.2">C</text>
<text x="136.9" y="138.2" transform="rotate(-90 136.9 138.2)">1</text>
<text x="138.7" y="138.2" transform="rotate(-90 138.7 138.2)">2</text>
<text x="45.7" y="158.9">4</text>
<text x="49" y="159.7">VDD</text>
<text x="54.4" y="159.7">VBAT</text>
<text x="61.2" y="158.9">3</text>
<text x="128.3" y="158.9">7</text>
<text x="128.4" y="160.6">8</text>
<text x="131.6" y="159.7">VCC</text>
<text x="131.6" y="161.5">VIN</text>
<text x="45.8" y="165.7">1</text>
<text x="49" y="166.6">STAT</text>
<text x="54.5" y="163.2">PROG</text>
<text x="55.9" y="166.6">VSS</text>
<text x="61.2" y="165.7">2</text>
<text x="61.2" y="162.3">5</text>
<text x="142.4" y="166.6">ROSC</text>
<text x="144.3" y="164.9">CG</text>
<text x="149" y="164">6</text>
<text x="149" y="165.7">2</text>
<text x="149" y="167.5">1</text>
<text x="143.3" y="171.8">SCL</text>
<text x="143.3" y="173.5">SDA</text>
<text x="144.1" y="168.3">IO0</text>
<text x="149" y="170.9">4</text>
<text x="149" y="172.6">3</text>
<text x="3.4" y="176.5">D</text>
<text x="128.4" y="176.1">5</text>
<text x="131.6" y="177">GND</text>
<text x="292.5" y="176.5">D</text>
<text x="231.9" y="183.8">Title</text>
<text x="231.9" y="189">Size</text>
<text x="232.8" y="191.6">Tabloid</text>
<text x="240.5" y="189">Number</text>
<text x="274.9" y="189">Revision</text>
<text x="231.9" y="194.1">Date:</text>
<text x="231.9" y="195.9">File:</text>
<text x="239.7" y="194.1">8-30-2026</text>
<text x="239.7" y="195.9">C:\Users\..\ESP32_BDB-1.SchDoc</text>
<text x="266.4" y="194.1">Sheet</text>
<text x="266.4" y="195.9">Drawn By:</text>
<text x="271" y="194.1">of</text>
<text x="26" y="198.5">1</text>
<text x="74.6" y="198.5">2</text>
<text x="123.4" y="198.5">3</text>
<text x="172.1" y="198.5">4</text>
<text x="220.9" y="198.5">5</text>
<text x="269.7" y="198.5">6</text>
</g>
<g font-size="1.6" fill="#000080">
<text x="52.1" y="46.1">J1</text>
<text x="71.9" y="43.6">TP1</text>
<text x="40.9" y="48.7">B2B-PH-K-S(LF)(SN)</text>
<text x="77.4" y="52.2">D4</text>
<text x="77.4" y="53.9">SS22</text>
<text x="85.1" y="51.8">D3</text>
<text x="85.1" y="53.6">VTVS5V0ASMF-HM3-08</text>
<text x="132.5" y="51.3">D1</text>
<text x="132.5" y="53">Red</text>
<text x="141.1" y="51.3">D2</text>
<text x="141.1" y="53">Blue</text>
<text x="130.2" y="58.9">R1</text>
<text x="138.9" y="58.9">R2</text>
<text x="179.8" y="57.3">D5</text>
<text x="179.8" y="59.1">SS22</text>
<text x="188.4" y="57.3">D6</text>
<text x="188.4" y="59.1">SS22</text>
<text x="197" y="57.3">D7</text>
<text x="197" y="59.1">SS22</text>
<text x="130.2" y="60.6">470Ω</text>
<text x="138.9" y="60.6">470Ω</text>
<text x="215.6" y="62.5">TP2</text>
<text x="240.5" y="63.4">U1</text>
<text x="263.8" y="62.5">TP3</text>
<text x="221.4" y="70.1">C1</text>
<text x="269.6" y="70.1">C2</text>
<text x="240.5" y="73.7">MCP1825S-3302E/DB</text>
<text x="34" y="81.4">TP4</text>
<text x="57.3" y="84">J2</text>
<text x="57.3" y="85.7">1054500101</text>
<text x="37.8" y="95.7">D8</text>
<text x="30.1" y="96.1">D9</text>
<text x="30.1" y="97.8">SS22</text>
<text x="37.8" y="97.5">VTVS5V0ASMF-HM3-08</text>
<text x="83.1" y="115">R5</text>
<text x="83.1" y="118.4">R6</text>
<text x="88.3" y="115">5.1kΩ</text>
<text x="88.3" y="118.4">5.1kΩ</text>
<text x="131.3" y="132.2">B2B-PH-K-S(LF)(SN)</text>
<text x="134.7" y="133.9">J3</text>
<text x="153.6" y="143.4">TP5</text>
<text x="18.4" y="154.4">R7</text>
<text x="25.3" y="154.4">R8</text>
<text x="47.8" y="155.4">U2</text>
<text x="18.5" y="158">0Ω</text>
<text x="25.4" y="158">0Ω</text>
<text x="37.5" y="156.3">TP6</text>
<text x="47.8" y="157.1">MCP73831T-4ADI/OT</text>
<text x="67.4" y="161.6">R10</text>
<text x="97.7" y="156.3">TP7</text>
<text x="130.4" y="157.1">U3</text>
<text x="170" y="158.9">R9</text>
<text x="177.7" y="158.9">50mΩ</text>
<text x="19.2" y="163.9">C3</text>
<text x="27.9" y="163.9">C4</text>
<text x="36.4" y="167.6">R15</text>
<text x="37" y="164">D10</text>
<text x="37" y="165.7">Green</text>
<text x="67.4" y="164.7">2kΩ</text>
<text x="82.9" y="163.9">C5</text>
<text x="91.5" y="163.9">C6</text>
<text x="101.9" y="163.9">C7</text>
<text x="111.5" y="164.9">R131kΩ</text>
<text x="121.6" y="167.3">C8</text>
<text x="156.2" y="165.7">R14</text>
<text x="163.1" y="165.7">200kΩ</text>
<text x="191.5" y="164">R12</text>
<text x="199.2" y="163.2">R11</text>
<text x="240.5" y="164">TP15</text>
<text x="250.9" y="164">TP16</text>
<text x="261.2" y="164">TP17</text>
<text x="36.4" y="170.7">470Ω</text>
<text x="190.6" y="168.3">10kΩ</text>
<text x="199.2" y="168.3">10kΩ</text>
<text x="207" y="170.9">R3</text>
<text x="207" y="172.6">R4</text>
<text x="213" y="170.9">0Ω</text>
<text x="213" y="172.6">0Ω</text>
<text x="130.4" y="179.5">STC3100IST</text>
</g>
<g font-size="1.6" fill="#800000">
<text x="98.6" y="104.6">D_P</text>
<text x="98.6" y="106.4">D_N</text>
<text x="155.4" y="158.9">BATTERY_GAUGE</text>
<text x="217.3" y="170.9">GPIO17</text>
<text x="217.3" y="172.6">GPIO18</text>
</g>
<g font-size="1.5" fill="#800000">
<text x="84.1" y="42.7">+VEXT</text>
<text x="127.1" y="43.6">+VEXT</text>
<text x="135.6" y="43.6">+VUSB</text>
<text x="176" y="49.6">+VUSB</text>
<text x="184.7" y="49.6">+VBAT</text>
<text x="193.3" y="49.6">+VEXT</text>
<text x="205.7" y="49.6">+VINT</text>
<text x="65.9" y="54.8">GND</text>
<text x="275" y="59.9">+3v3</text>
<text x="82.3" y="63.4">GND</text>
<text x="127.9" y="69.4">GND</text>
<text x="136.5" y="69.4">GND</text>
<text x="256.1" y="77.1">GND</text>
<text x="23.7" y="79.7">+VUSB</text>
<text x="218.2" y="80.6">GND</text>
<text x="266.4" y="80.6">GND</text>
<text x="34.9" y="107.3">GND</text>
<text x="95.5" y="115.9">GND</text>
<text x="95.5" y="117.6">GND</text>
<text x="47" y="130.5">GND</text>
<text x="15.2" y="147.7">+VUSB</text>
<text x="22.1" y="147.7">+VEXT</text>
<text x="87.4" y="155.4">+VBAT</text>
<text x="185" y="159.7">GND</text>
<text x="194.9" y="156.3">+3v3</text>
<text x="171.2" y="166.6">GND</text>
<text x="72.8" y="172.6">GND</text>
<text x="238" y="171.8">GND</text>
<text x="248.3" y="171.8">GND</text>
<text x="258.7" y="171.8">GND</text>
<text x="16" y="176.1">GND</text>
<text x="79.7" y="176.1">GND</text>
<text x="98.6" y="176.1">GND</text>
<text x="118.4" y="177.8">GND</text>
<text x="123.6" y="183">GND</text>
</g>
<g font-size="1.5" fill="#000080">
<text x="221.4" y="71.8">2.2 µF</text>
<text x="269.6" y="71.8">1 µF</text>
<text x="19.2" y="165.6">4.7 µF</text>
<text x="27.9" y="165.6">4.7 µF</text>
<text x="82.9" y="165.6">4.7 µF</text>
<text x="91.5" y="165.6">4.7 µF</text>
<text x="101.9" y="165.6">2.2 µF</text>
<text x="121.6" y="169">0.22 µF</text>
</g>
</svg>
